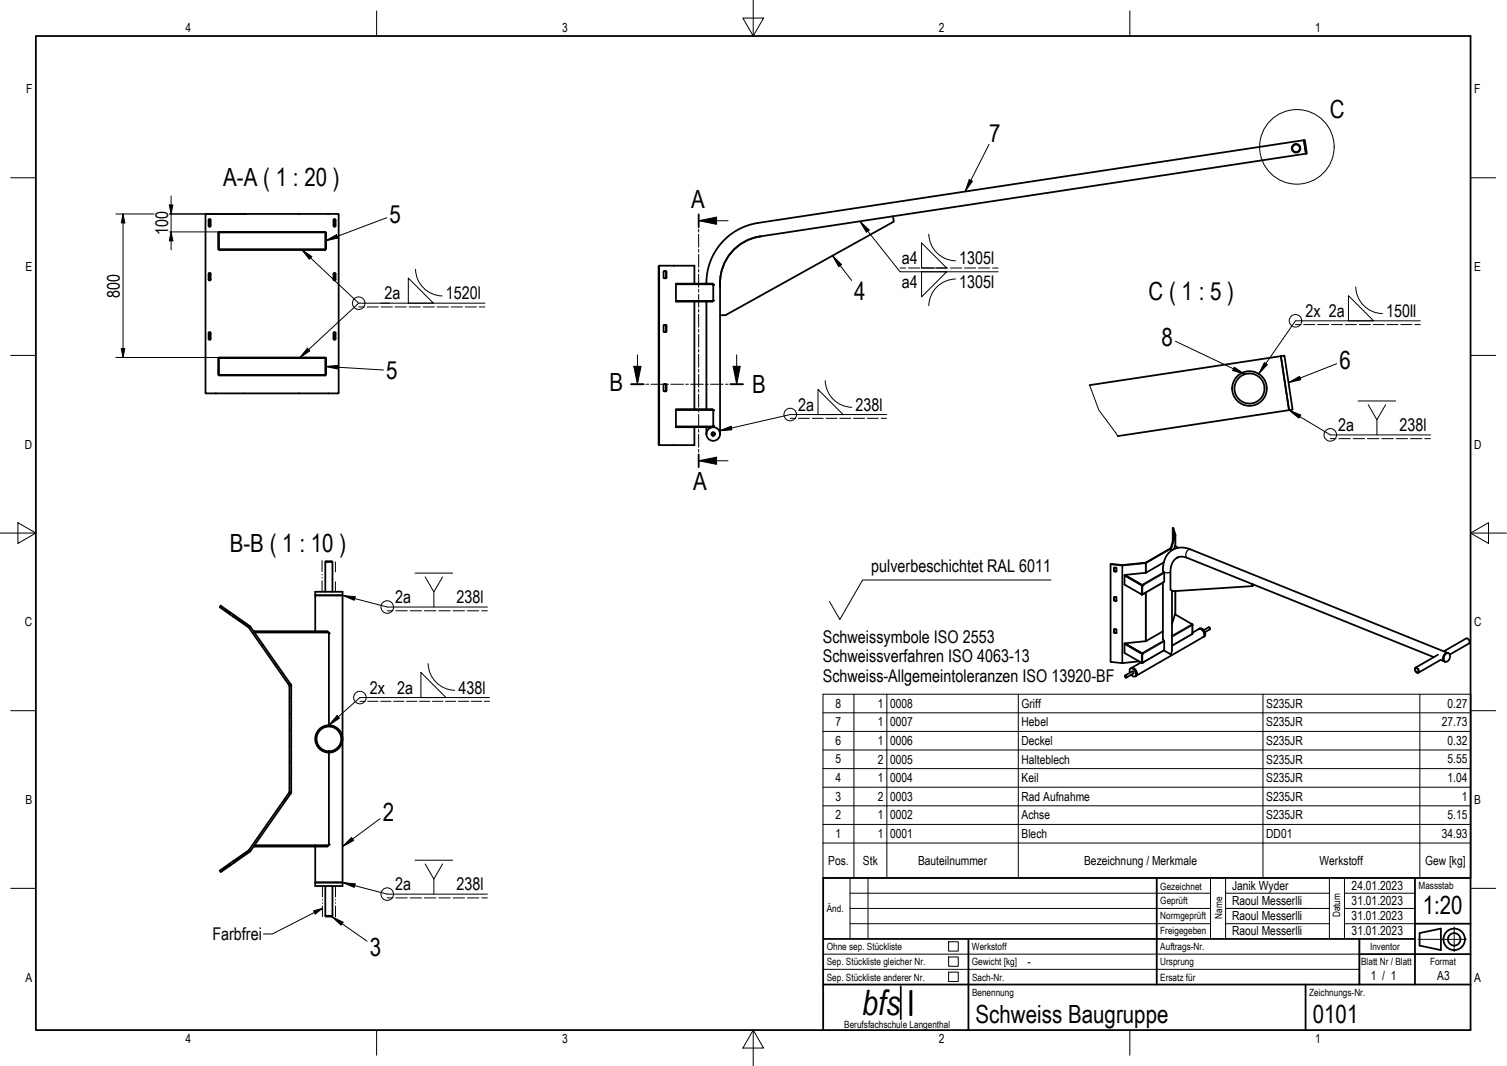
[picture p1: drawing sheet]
<svg xmlns="http://www.w3.org/2000/svg" width="420mm" height="297mm" viewBox="0 0 420 297" stroke-linecap="round" stroke-linejoin="round" font-family="sans-serif">
<!-- layer: Schraffur -->
<g fill="none" stroke="#000" stroke-width=".28">
<path d="M60.9 69.2l.1 .1M60.9 68.7l.1 .2M60.9 68.3l.1 .1M60.9 67.8l.1 .2M60.9 67.4l.1 .1M60.9 66.9l.1 .2M60.9 66.5l.1 .1M60.9 66l.1 .2M60.9 65.6l.1 .1M60.9 65.1l.1 .2M60.9 64.8h.1M61.2 69.5l.1 .1"/>
<path d="M61.2 64.6l.2 .2M61.6 69.5l.2 .1M61.7 64.6l.1 .2M62.1 69.5l.1 .1M62.1 64.6l.2 .2M62.5 69.5l.2 .1M62.6 64.6l.1 .2M62.9 69.5l.2 .1M63 64.6l.2 .2M63.4 69.5l.1 .1M63.5 64.6l.1 .2M63.8 69.5l.2 .1"/>
<path d="M63.9 64.6l.2 .2M64.3 69.5l.1 .1M64.4 64.6l.1 .2M64.7 69.5l.2 .1M64.8 64.6l.2 .2M65.2 69.5l.1 .1M65.3 64.6l.1 .2M65.6 69.5l.2 .1M65.7 64.6l.2 .2M66.1 69.5l.1 .1M66.2 64.6l.1 .2M66.5 69.5l.2 .1"/>
<path d="M66.6 64.6l.2 .2M67 69.5l.1 .1M67.1 64.6l.1 .2M67.4 69.5l.2 .1M67.5 64.6l.2 .2M67.9 69.5l.1 .1M68 64.6l.1 .2M68.3 69.5l.2 .1M68.4 64.6l.2 .2M68.8 69.5l.1 .1M68.9 64.6l.1 .2M69.2 69.5l.2 .1"/>
<path d="M69.3 64.6l.2 .2M69.7 69.5l.1 .1M69.8 64.6l.1 .2M70.1 69.5l.2 .1M70.2 64.6l.2 .2M70.6 69.5l.1 .1M70.7 64.6l.1 .2M71 69.5l.2 .1M71.1 64.6l.2 .2M71.5 69.5l.1 .1M71.6 64.6l.1 .2M71.9 69.5l.2 .1"/>
<path d="M72 64.6l.2 .2M72.4 69.5l.1 .1M72.5 64.6l.1 .2M72.8 69.5l.2 .1M72.9 64.6l.2 .2M73.3 69.5l.1 .1M73.4 64.6l.1 .2M73.7 69.5l.2 .1M73.8 64.6l.2 .2M74.2 69.5l.1 .1M74.3 64.6l.1 .2M74.6 69.5l.2 .1"/>
<path d="M74.7 64.6l.2 .2M75.1 69.5l.1 .1M75.2 64.6l.1 .2M75.5 69.5l.2 .1M75.6 64.6l.2 .2M76 69.5l.1 .1M76.1 64.6l.1 .2M76.4 69.5l.2 .1M76.5 64.6l.2 .2M76.9 69.5l.1 .1M77 64.6l.1 .2M77.3 69.5l.2 .1"/>
<path d="M77.4 64.6l.2 .2M77.8 69.5l.1 .1M77.9 64.6l.1 .2M78.2 69.5l.2 .1M78.3 64.6l.2 .2M78.7 69.5l.1 .1M78.8 64.6l.1 .2M79.1 69.5l.2 .1M79.2 64.6l.2 .2M79.6 69.5l.1 .1M79.7 64.6l.1 .2M80 69.5l.2 .1"/>
<path d="M80.1 64.6l.2 .2M80.5 69.5l.1 .1M80.5 64.6l.2 .2M80.9 69.5l.2 .1M81 64.6l.2 .2M81.4 69.5l.1 .1M81.4 64.6l.2 .2M81.8 69.5l.2 .1M81.9 64.6l.1 .2M82.3 69.5l.1 .1M82.3 64.6l.2 .2M82.7 69.5l.2 .1"/>
<path d="M82.8 64.6l.1 .2M83.2 69.5l.1 .1M83.2 64.6l.2 .2M83.6 69.5l.2 .1M83.7 64.6l.1 .2M84.1 69.5l.1 .1M84.1 64.6l.2 .2M84.5 69.5l.2 .1M84.6 64.6l.1 .2M85 69.5l.1 .1M85 64.6l.2 .2M85.4 69.5l.2 .1"/>
<path d="M85.5 64.6l.1 .2M85.9 69.5l.1 .1M85.9 64.6l.2 .2M86.3 69.5l.1 .1M86.4 64.6l.1 .2M86.7 69.5l.2 .1M86.8 64.6l.2 .2M87.2 69.5l.1 .1M87.3 64.6l.1 .2M87.6 69.5l.2 .1M87.7 64.6l.2 .2M88.1 69.5l.1 .1"/>
<path d="M88.2 64.6l.1 .2M88.5 69.5l.2 .1M88.6 64.6l.2 .2M89 69.5l.1 .1M89.1 64.6l.1 .2M89.4 69.5l.2 .1M89.5 64.6l.2 .2M89.9 69.5l.1 .1M90 64.6l.1 .2M90.3 69.5l.2 .1M90.4 64.6l.2 .2M90.7 69.4l.1 .1"/>
<path d="M90.7 68.9l.2 .2M90.7 68.5l.2 .1M90.7 68l.2 .2M90.7 67.6l.2 .1M90.7 67.1l.2 .2M90.7 66.7l.2 .1M90.7 66.2l.2 .2M90.7 65.8l.2 .1M90.7 65.3l.2 .2M90.7 64.9l.2 .1M65.3 99.6l-.1 .2M69.8 99.6l-.1 .2"/>
<path d="M74.3 99.6l-.1 .2M78.8 99.6l-.1 .2M83.3 99.6l-.1 .2M87.8 99.6l-.2 .2M61 104l-.1 .1M65 104.5l-.2 .1M69.5 104.5l-.2 .1M74 104.5l-.2 .1M78.5 104.5l-.2 .1M82.9 104.5l-.1 .1M87.4 104.5l-.1 .1M90.9 101l-.2 .2"/>
<path d="M61.7 168.9l-.4 .3M66.9 172.6l-.3 .3M69.6 174.4l-.4 .4M71.5 177l-.4 .4M73.3 179.7l-.3 .3M75.2 182.3l-.4 .4M77 184.9l-.3 .4M78.9 187.6l-.4 .3M80.7 190.2l-.3 .4M81.2 198.7l-.5 .5M81.2 194.2l-.5 .5M81.2 216.7l-.5 .5"/>
<path d="M81.2 212.2l-.5 .5M81.2 207.7l-.5 .5M81.2 203.2l-.5 .5M87.9 205.4l.4 .4M88 206.4l.4 .4M88.1 204.7l.3 .3M88.4 207.7l1.5 1.5M88.4 204.1l.2 .3M88.7 203.6l.3 .2M89.2 203.1l.2 .2M89.7 202.7l.3 .3M90.3 202.4l.2 .3"/>
<path d="M90.8 209.2l.4 .4M91 202.2l.3 .3M91.8 209.3l.3 .3M91.8 202.1l.4 .4M92.6 209.2l.3 .3M92.9 202.4l.8 .8M93.2 208.9l.3 .3M93.8 208.6l.3 .3M94.2 208.1l.3 .3M94.3 203.7l1 1M94.6 207.7l.3 .2M94.9 207l.3 .3"/>
<path d="M95.1 206.3l.3 .3M95.1 205.4l.4 .4M70 236.8l-.7 .8M80.5 221.8l-2 2.1"/>
</g>
<!-- layer: Sichtbar -->
<g fill="none" stroke="#000" stroke-width=".5">
<path d="M363.5 39.1l.3-.1 .6 3.8h-.3zM57.4 59.6h36.9v50h-36.9zM364.1 42.8l-.6-3.7-152.2 23a16.9 16.9 0 0 0-14.3 16.9M364.1 42.8l-115.1 17.5M58.2 61.2l.4-.1 .1 .2-.1 1.8-.4-.2zM58.2 76.1l.5 .2-.1 1.8-.4-.2zM58.5 61.1l-.1 .3 .1 1.7M58.5 76.1l-.1 .3 .1 1.7M60.9 64.8h.1v4.7h-.1zM61 69.5h29.7v.1h-29.7zM61 64.6h29.7v.2h-29.7zM90.7 64.8h.2v4.7h-.2z"/>
<path d="M93.1 76.1l.5 .2-.2 1.8-.4-.2zM93.1 61.2l.4-.1 .1 .2-.1 1.8-.5-.2zM93.2 76.1l.2 .3-.2 1.7M93.2 61.1l.2 .3-.2 1.7M184 74l-.2 .3v49.5l.2 .2M185.1 75.6l.5-.1 .2 .2-.1 1.8-.7-.1zM185.5 75.5l.2 .3v1.6l-.2 .1M188.5 79.2v4.8h10.1l.3-.3M188.5 79.2v-.2h10.1l.3 .3M188.5 79.2h10.1M193.6 79v-5l-9.9 .2v49.7l9.9 .1v-5M193.6 79.2h.1"/>
<path d="M197 79.2h.1M198.6 79.2l.3 .1M198.6 79.2h.1M198.9 79.3v4.4M200.8 78.8v1.2M249 60.3l-37.1 5.6a13.1 13.1 0 0 0-11.1 12.9M249 60.3l.2 1.3M249.2 61.6l-.2 .2-46.7 26h-1.5v-9M58.2 92.7l.5 .1-.1 1.8-.4-.2zM58.5 92.6l-.1 .3 .1 1.7M60.9 99.8h.1v4.7h-.1zM61 99.6h29.7v.2h-29.7z"/>
<path d="M90.7 99.8h.2v4.7h-.2zM93.1 92.7l.5 .1-.1 1.8-.5-.2zM93.2 92.6l.2 .3-.2 1.7M185.1 90.6l.5-.1 .2 .2-.1 1.8-.7-.1zM185.5 90.5l.2 .3v1.6l-.2 .1M193.6 84v30M197 84v30M198.9 83.7l-.3 .2h-10.1M200.8 87.8v33.1M357.1 99.2l1-.1 2.3 15-1 .2zM61 104.5h29.7v.1h-29.7zM185.1 107.1l.5-.1 .2 .2-.1 1.8-.7-.1z"/>
<path d="M185.5 107l.2 .3v1.6l-.2 .1M188.5 114.2v-.2h10.1l.3 .3M188.5 114.2v4.8h10.1l.3-.3M188.5 118.9h10.1M188.5 114.2h10.1M193.6 114.2h.1M193.6 118.9h.1M197 114.2h.1M197 118.9h.1M197 119v1.9M198.6 114.2l.3 .1M198.6 114.2h.1"/>
<path d="M198.6 118.9h.1M198.9 118.7l-.3 .2M198.9 114.3v4.4M303.8 107.3l53.3-8.1 2.3 15.1-47.8 7.2M90.7 156.6l.2-.2h1.6l.2 .2zM90.7 156.6v8.3M92.7 156.6v8.3M310.6 158.2l.7 .1-.1 .9h-.6zM310.6 158.2l.1 .9h.6M324.5 156.7l-5 2.9-5.9 .6-.1 2.7 4.8 2.7M327 147.2h.2l.5 1.8-1.2 3.8-7 4.1-6.5 .7-3.4-.3v27l.2 .2a19.4 19.4 0 0 0 7.8-.2M327 147.2v3.7"/>
<path d="M327 147.2l.5 1.8M327.1 148.6l.1 1.3zM327.5 149l-1.1 3.8-7 4-6.5 .7-3.1-.4-.2 .2M327.5 149h.1M327.7 149v3.2M328.2 155.4l1.4-.3 1.4 .4 68.7 27.6M328.5 152.7l-.9-.6-.3 .9M328.5 155.3a4.1 4.1 0 0 0-2.2 4.1v4.9l.7 .4 22.1-1.4v-.6M61.5 168.8l2.7 1.8-.3 .4-2.7-1.8zM63.9 171l1.2 .9M64.2 170.6l1.2 .9M87.9 175.9v-11h7.6v82h-7.6v-1h7.6h-7.6v-10"/>
<path d="M87.9 165.9h7.6M87.9 176.2h.1M91.1 176.2l.6 .3M91.1 176.2h-20.2v-.3h20.2l.4 .2 .2 .4M91.1 176.2h.1M91.7 176.5v25.6M310.6 166.4h.7l-.1 1-.6-.1zM310.6 175.4h.7l-.1 1-.6-.1zM310.6 166.4l.1 .9h.6M310.6 175.3l.1 .9 .6 .1M313.5 179.4l5.1 2.8M313.5 160.3l5.1 2.9"/>
<path d="M313.6 179.3l5 2.9M313.6 160.2l5 3M313.6 179.3l4.9 2.9M313.6 160.3l4.9 2.8M317.4 162.5h.1M318.3 165.6h.3zM318.5 165.7l6.1-3.6v-2.5a1.39 1.39 0 0 1-.3-1.7l.3-1.7 .8-1.6a5.2 5.2 0 0 1 6.6-1.5l71.7 28.9M318.5 163.1h.1M318.5 163.1l.1 .1M324.2 175.9l-4.7 2.8-5.9 .6-.1 2.6 4.8 2.8M324.2 162.4v15.6l.4 .7v2.5M326.8 173.9l.8-2.7 4.8 2.8v.2"/>
<path d="M326.8 164.6l-.1 16.8-.3 .9-1.9-1.1M327.7 164.7v6.5M332.3 173.9l.1 .3M332.4 176.6l-5.6 3.3M332.4 174.2h.1M332.4 176.6h.1M332.5 174.1l-.1 2.5M334.3 175.3a1.46 1.46 0 0 1 1.2 2.2M334.3 175.3a1.37 1.37 0 0 1 1.7 1.5l-.5 .7M334.3 175.3l-1.8 1M335.5 177.5l-18.8 10.8M335.6 175.6l1.3-.8 .4 .2v.4l-1.4 .8"/>
<path d="M337.1 174.8l.2 .4M349.2 162.8l-.1 .5M81 190.6l.2 .6M81 190.6l-11.2-15.9-4.4-3.2-.3 .4 4.3 3 11.3 16.3v29.5l-11.3 16.1-4.3 3.1 .3 .4 4.4-3.2 11.2-15.9M81 190.6l.2 .4v29.8l-.2 .4M313.6 188.4a.24 .24 0 0 1 .4 0 .24 .24 0 0 1-.2 .4M313.6 188.4h.1M313.7 188.2l2-1.1 .3 .2v.4l-2 1.1M315 187.4a.74 .74 0 0 1 .2-1.1 .74 .74 0 0 1 1.1 .5 .99 .99 0 0 1 .5 .9 .99 .99 0 0 1-.6 .8l-.8-.5M315.4 186.1a1.47 1.47 0 0 1 1.3 2.2M315.4 186.1l-.2 .2M316.7 188.3l-.2 .2"/>
<path d="M317.4 181.5h.1M318.1 184.6l-2.7 1.5M318.3 184.7l.3-.1zM318.5 182.2h.1M318.6 182.2h.1M324.6 181.2l-6.1 3.5M394.6 186.1a.82 .82 0 0 1 .8 .4 .82 .82 0 0 1-.1 1 1.03 1.03 0 0 1-.7-1.4zM394.6 186.2a.69 .69 0 0 1 .8 .4 .69 .69 0 0 1-.2 .8 .9 .9 0 0 1-.6-1.2zM400.9 182.4l-6.3 3.7M401.6 183.9l1.2 .4M401.7 183.8l-6.3 3.7M402.5 181.5l6.3-3.6a.93 .93 0 0 1 .8 1.4l-5.4 3.1"/>
<path d="M402.8 184.3l.1 .1M403 182.3a.8 .8 0 0 1 1.1-.1 .8 .8 0 0 1 .1 1.1 .92 .92 0 0 1-.6 1 .92 .92 0 0 1-1.1-.3v-.9zM403.7 182a1.38 1.38 0 0 0-1.2 .8 1.38 1.38 0 0 0 .3 1.5M403.7 182h.1M91.7 209.7v25.6M65.1 239.9l-1.2 .8M81.2 220.6l-.2 .6M87.9 235.6h.1M91.2 235.6h-.1M91.7 235.3l-.6 .3M91.7 235.3l-.2 .4-.4 .2h-20.2v-.3h20.2M61.2 242.6l2.7-1.9 .3 .4-2.7 1.9z"/>
<path d="M65.4 240.3l-1.2 .8M90.7 255.2h2l-.2 .2h-1.6zM90.7 246.9v8.3M92.7 246.9v8.3"/>
<circle cx="361.4" cy="41.3" r="1.05"/>
<circle cx="361.4" cy="41.3" r="1.21"/>
<circle cx="348.4" cy="108.3" r="4.2"/>
<circle cx="348.4" cy="108.3" r="4.8"/>
<circle cx="198.9" cy="120.9" r=".4"/>
<circle cx="198.9" cy="120.9" r=".5"/>
<circle cx="198.9" cy="120.9" r="1.9"/>
<circle cx="313.8" cy="188.5" r=".22"/>
<circle cx="91.7" cy="205.9" r="3.8"/>
<circle cx="91.7" cy="205.9" r="3.4"/>
</g>
<g fill="#000">
<circle cx="198.9" cy="79.3" r=".25"/>
<circle cx="211.9" cy="65.9" r=".25"/>
<circle cx="193.6" cy="83.9" r=".25"/>
<circle cx="197" cy="83.9" r=".25"/>
<circle cx="198.9" cy="83.7" r=".25"/>
<circle cx="198.9" cy="118.7" r=".25"/>
<circle cx="198.9" cy="114.3" r=".25"/>
<circle cx="91.7" cy="176.5" r=".25"/>
<circle cx="318.6" cy="163.2" r=".25"/>
<circle cx="318.6" cy="165.6" r=".25"/>
<circle cx="318.6" cy="184.6" r=".25"/>
<circle cx="91.7" cy="235.3" r=".25"/>
</g>
<!-- layer: Bruchlinie -->
<path d="M303.8 107.3l2.6 7 5.2 7.2" fill="none" stroke="#000" stroke-width=".28"/>
<!-- layer: Sichtbar schmal -->
<g fill="none" stroke="#000" stroke-width=".35">
<path d="M309.8 157.1v.1M310.6 158.2v.1M310.6 159v.1M310.8 159.1v.1M311.1 159.2v.1M312.9 157.5v27.3M312.9 157.5l.1 27.3M319.3 156.8l.1 2.8M319.4 156.8l.2 2.8M324.2 158.9a1.47 1.47 0 0 0 2.1 .5M324.5 159.4l-6.2 3.6v2.6M324.6 159.7l-6 3.5v2.4l6-3.5"/>
<path d="M326.4 152.8l.1 .7M326.4 152.7h.2v.7M327.2 147.2h-.2M327.2 148.6l-.1 .1M327.3 149.5h-.2M327.3 149.7h-.1M327.3 149.9h-.1M327.5 149h.1M327.5 149h.2v3.2M327.7 149h-.2M332 153.1a1.38 1.38 0 0 0-1.3 .9 1.38 1.38 0 0 0 .3 1.5M310.6 166.4h.1"/>
<path d="M310.6 175.4h.1M310.6 167.2v.1M310.6 176.1v.1M310.8 167.3v.1M310.8 176.3v.1M311.1 167.3v.1M311.1 176.3v.1M318.3 165.7h.1M319.4 165.1v13.6M319.6 165v13.6M324.5 178.5l-6.2 3.5v2.7M324.6 178.7l-6 3.5v2.4l6-3.5"/>
<path d="M326.8 177.5l5.6-3.3v2.4l-5.6 3.3M327.7 164.7v6.5M332.3 173.9l-5.5 3.3M332.4 174h.1M349.3 163.2h-.2M318.3 184.7h.1"/>
</g>
<!-- layer: Schraffur -->
<path d="M253.7 276.1h.5v6.8h-.5z" fill-rule="evenodd" fill="#000"/>
<!-- layer: Schnittlinie -->
<g fill="none" stroke="#000" stroke-width=".28">
<path d="M194.8 59.7v3.6M194.8 61.5l5-1v2zM194.8 63.9v.8M194.8 65.3v3.6M194.8 69.5v.7M194.8 70.9v3.5M194.8 75.1v.7M194.8 76.4v3.6M194.8 61.5h8.2M177.7 98.9v8.2M194.8 80.6v.8M194.8 82v3.6"/>
<path d="M194.8 86.2v.8M194.8 87.6v3.6M194.8 91.8v.7M194.8 93.2v3.5M194.8 97.4v.7M194.8 98.7v3.6M205.4 98.9v8.2M176 107.1h3.5M176.7 102.1h2l-1 5zM180.1 107.1h.8M181.5 107.1h3.5M185.6 107.1h.8"/>
<path d="M187 107.1h3.6M191.2 107.1h.7M192.6 107.1h3.5M194.8 102.9v.8M194.8 104.3v3.6M194.8 108.5v.8M194.8 109.9v3.6M194.8 114.1v.7M194.8 115.5v3.5M194.8 119.7v.7M196.7 107.1h.8M198.1 107.1h3.5"/>
<path d="M202.2 107.1h.8M203.6 107.1h3.6M204.4 102.1h2l-1 5zM194.8 128.4l5-1v2zM194.8 121v3.6M194.8 125.2v.8M194.8 126.6v3.6M194.8 128.4h8.2"/>
</g>
<path d="M194.8 59.7v3.6M176 107.1h3.5M203.6 107.1h3.6M194.8 126.6v3.6" fill="none" stroke="#000" stroke-width=".5"/>
<g fill="#000">
<path d="M194.8 61.5l5-1v2z" fill-rule="evenodd"/>
<path d="M176.7 102.1h2l-1 5z" fill-rule="evenodd"/>
<path d="M204.4 102.1h2l-1 5z" fill-rule="evenodd"/>
<path d="M194.8 128.4l5-1v2z" fill-rule="evenodd"/>
</g>
<!-- layer: Detailumgrenzung -->
<circle cx="361.6" cy="40.9" r="10.4" fill="none" stroke="#000" stroke-width=".28"/>
<!-- layer: Symbol -->
<g fill="none" stroke="#000" stroke-width=".28">
<path d="M270.2 50l.9 .5-2 2.9zM275.8 40.2l-6.7 13.2M84 69.5l2.9 2-.7 .7zM84 69.5l16 15M90.7 67.1l3.1-1.7 .4 1zM107.8 60.7l-17.1 6.4M113.8 77.5l7 7h-7zM115.9 75a7.6 7.6 0 0 0 7.4 7.5M232.1 71.2l2.5 2.5-.8 .6zM232.1 71.2l5.3 7M239.8 61.7l2.5 2.4-.8 .6zM239.8 61.7l11.1 14h27.4"/>
<path d="M250.9 74.7h1.6M253.3 74.7h3.1M256.9 67.7l7 7h-7zM256.9 75.7h7l-7 7zM257.2 74.7h3.1M259 65.2a7.6 7.6 0 0 0 7.4 7.5M261.1 74.7h3.1M265 74.7h3.1M266.4 77.7a7.6 7.6 0 0 0-7.4 7.5M268.9 74.7h3.1M272.8 74.7h3.1M276.7 74.7h1.6"/>
<path d="M378 80a7.6 7.6 0 0 0 7.4 7.4M85.7 97l.7 .8-2.9 2zM100 85.5h1.6M102.4 85.5h3.1M106.2 84.5h29M106.3 85.5h3.1M108.7 84.5h-8.7l-16.5 15.3M110.2 85.5h3.1M114.1 85.5h3.1M118 85.5h3.1M121.9 85.5h3.1M125.8 85.5h3.1"/>
<path d="M129.7 85.5h3.1M133.6 85.5h1.6M327.7 95.1l19.4 9.2M361.2 90.4h1.5M363.5 90.4h3.1M367.4 90.4h3.1M371.2 90.4h3.1M375.1 90.4h3.1M376 82.4l7 7h-7zM379 90.4h3.1M382.8 90.4h3.1M386.7 90.4h3.1"/>
<path d="M390.6 90.4h3.1M394.4 90.4h1.6M396 89.4h-34.8l-10.3 14.8M90.7 102.1l3.5-.3v1zM90.7 102.1l16.2 1M220.3 116.6h1.6M222.6 116.6h3.1M226.5 116.6h3M228.1 108.5l7 7h-7zM230.1 106.1a7.6 7.6 0 0 0 7.4 7.4M230.3 116.6h3.1M234.1 116.6h3.1"/>
<path d="M238 116.6h3M241.8 116.6h3.1M245.6 116.6h1.6M247.2 115.5h-26.9l-19.8 4.6M344.1 102.3l3 2-3.4-1.1zM352.5 101l.8 .6-2.4 2.6zM359.2 106.6l3.1-1.7 .4 .9zM359.4 114.3l3.3 1.4-.6 .8zM359.4 114.3l11.5 6.9h27.9M372.7 101.3l-13.5 5.3M378.6 111.7h10.5M381.5 112.8l2.4 4.2"/>
<path d="M386.3 112.8l-2.4 4.2v4.2M200.5 120.1l3.3-1.3 .3 1zM370.9 122.2h1.6M373.3 122.2h3.2M377.3 122.2h3.2M381.3 122.2h3.2M385.3 122.2h3.1M389.2 122.2h3.2M393.2 122.2h3.2M397.2 122.2h1.6M115.7 159.7h10.5M95.5 165.9l3.5 .4-.2 1z"/>
<path d="M95.5 165.9l12.5 3.2h27.9M108 170.2h1.6M110.4 170.2h3.1M114.3 170.2h3.2M118.3 170.2h3.2M118.5 160.7l2.5 4.2M122.3 170.2h3.2M123.4 160.7l-2.4 4.2v4.2M126.3 170.2h3.2M130.3 170.2h3.2M134.3 170.2h1.6M293.1 161.6h-52.6l-6.3 11-2.9-5"/>
<path d="M94 199.4l.6 .7-2.9 2zM100.3 195.4h1.5M102.5 195.4h2.9M106.1 195.4h2.9M109.7 195.4h2.9M113.3 195.4h2.9M117 195.4h2.9M117.4 187.4l6.9 7h-6.9zM119.4 184.9a7.6 7.6 0 0 0 7.4 7.5M120.6 195.4h2.9M124.2 195.4h2.9M127.8 195.4h2.9"/>
<path d="M131.4 195.4h2.9M135 195.4h1.5M136.5 194.4h-36.2l-8.6 7.7M229.5 198.6h180.6M238.1 193.4v51.3M247.3 193.4v51.3M283.9 193.4v51.3M352.1 193.4v51.3M395.9 193.4v51.3M229.5 203.8h180.6M229.5 209h180.6M229.5 214.2h180.6"/>
<path d="M229.5 219.4h180.6M95.5 235.9l2.5-2.5 .6 .8zM106 228.1l-10.5 7.8M115.7 239.7h10.5M229.5 234.9h180.6v-41.5h-180.6v51.3h180.6v-9.8M229.5 224.5h180.6M229.5 229.7h180.6M92.5 255.4l3.2 1.6-.6 .8zM92.5 255.4l9.9 6.9M95.5 245.9l3.5 .4-.2 1zM95.5 245.9l12.5 3.2h27.9M108 250.2h1.6"/>
<path d="M110.4 250.2h3.1M114.3 250.2h3.2M118.3 250.2h3.2M118.5 240.7l2.5 4.2M122.3 250.2h3.2M123.4 240.7l-2.4 4.2v4.2M126.3 250.2h3.2M130.3 250.2h3.2M134.3 250.2h1.6"/>
<circle cx="100" cy="84.5" r="1.75"/>
<circle cx="361.2" cy="89.4" r="1.75"/>
<circle cx="220.3" cy="115.5" r="1.75"/>
<circle cx="370.9" cy="121.2" r="1.75"/>
<circle cx="108" cy="169.1" r="1.75"/>
<circle cx="100.3" cy="194.4" r="1.75"/>
<circle cx="108" cy="249.1" r="1.75"/>
</g>
<!-- layer: Text-2.5 -->
<g fill="none" stroke="#000" stroke-width=".28">
<path d="M105 3v7M207.1 5h5.8l-2.9 5zM210 0v10M315 3v7M3 49.5h7M410 49.5h7M3 99h7M410 99h7M0 148.5h10M5 145.6l5 2.9-5 2.9zM410 148.5l5-2.9v5.8zM410 148.5h10"/>
<path d="M3 198h7M410 198h7M3 247.5h7M237 244.6v17M374.8 257.4h19.7M374.8 253.1h19.7M374.8 248.9h19.7M410 247.5h7M229.5 270.1h40.5M229.5 265.9h40.5M264.5 270.9h2.7v2.6h-2.7zM264.5 262.4h2.7v2.6h-2.7z"/>
<path d="M264.5 266.7h2.7v2.6h-2.7zM322.5 270.1h56.5M105 287v7M210 287l2.9 5h-5.8zM210 287v10M315 287v7"/>
</g>
<!-- layer: Text-5 -->
<g fill="none" stroke="#000" stroke-width=".5">
<path d="M10 10h400v277h-400zM322.5 244.6v29.7M394.5 244.6v29.7M394.5 257.4h15.5M410 244.6h-180.5v42.4M229.5 261.6h165M229.5 274.3h180.5M270 261.6v25.4M364 274.3v12.7M379 265.9h31M395.8 260l5.9-1.2v5.9l-5.9-1.2z"/>
<circle cx="405.4" cy="261.7" r="2.99"/>
<circle cx="405.4" cy="261.7" r="1.74"/>
</g>
<!-- layer: Skizziergeometrie -->
<g fill="none" stroke="#000" stroke-width=".28">
<path d="M89.8 156.2v3.1M93.5 156.6v2.8M89.8 160v.2M89.8 160.9v.2M89.8 161.8v3.1M93.5 162.1v2.8M89.9 246.9v3M89.9 250.7v.1M89.9 251.6v.1M89.9 252.4v3.1M93.5 246.9v3M93.5 250.7v.1"/>
<path d="M93.5 251.6v.1M93.5 252.4v3.1M237 257.4h100.5M237 253.1h100.5M237 248.9h100.5M337.5 244.6v17M341.7 257.4h28.9M341.7 253.1h28.9M341.7 248.9h28.9M341.7 244.6v17M370.6 244.6v17M374.8 244.6v17"/>
<path d="M253.7 276.1h.5v6.8h-.5zM270 265.9h109M379 261.6v12.7"/>
</g>
<path d="M251.1 274.9v9.1M379 261.6v12.7" fill="none" stroke="#000" stroke-width=".5"/>
<!-- layer: Text-5 -->
<path d="M242 244.6v17M405.4 258.3v6.9M270 270.1h52.5M395.3 261.7h13.6" fill="none" stroke="#000" stroke-width=".28"/>
<!-- layer: Symbol -->
<g fill="#000">
<path d="M270.2 50l.9 .5-2 2.9z" fill-rule="evenodd"/>
<path d="M84 69.5l2.9 2-.7 .7z" fill-rule="evenodd"/>
<path d="M90.7 67.1l3.1-1.7 .4 1z" fill-rule="evenodd"/>
<path d="M232.1 71.2l2.5 2.5-.8 .6z" fill-rule="evenodd"/>
<path d="M239.8 61.7l2.5 2.4-.8 .6z" fill-rule="evenodd"/>
<path d="M85.7 97l.7 .8-2.9 2z" fill-rule="evenodd"/>
<path d="M90.7 102.1l3.5-.3v1z" fill-rule="evenodd"/>
<path d="M200.5 120.1l3.3-1.3 .3 1z" fill-rule="evenodd"/>
<path d="M344.1 102.3l3 2-3.4-1.1z" fill-rule="evenodd"/>
<path d="M352.5 101l.8 .6-2.4 2.6z" fill-rule="evenodd"/>
<path d="M359.2 106.6l3.1-1.7 .4 .9z" fill-rule="evenodd"/>
<path d="M359.4 114.3l3.3 1.4-.6 .8z" fill-rule="evenodd"/>
<path d="M95.5 165.9l3.5 .4-.2 1z" fill-rule="evenodd"/>
<path d="M94 199.4l.6 .7-2.9 2z" fill-rule="evenodd"/>
<path d="M95.5 235.9l2.5-2.5 .6 .8z" fill-rule="evenodd"/>
<path d="M92.5 255.4l3.2 1.6-.6 .8z" fill-rule="evenodd"/>
<path d="M95.5 245.9l3.5 .4-.2 1z" fill-rule="evenodd"/>
</g>
<path d="M32.3 59.6h10.6M34.3 59.6l.5 2.5h-1zM34.3 59.6v40M47.2 57.1h1l-.5 2.5zM47.3 59.6h21.2M47.7 54.6v15M47.3 64.6h13.7M47.7 64.6l.5 2.5h-1zM32.3 99.6h28.7M33.8 97.1h1l-.5 2.5zM87.4 253.8l2.5-.7-2 1.6zM89.9 253.1l-14 7.2h-2.5" fill="none" stroke="#000" stroke-width=".28"/>
<g fill="#000">
<path d="M47.2 57.1h1l-.5 2.5z" fill-rule="evenodd"/>
<path d="M34.3 59.6l.5 2.5h-1z" fill-rule="evenodd"/>
<path d="M47.7 64.6l.5 2.5h-1z" fill-rule="evenodd"/>
<path d="M33.8 97.1h1l-.5 2.5z" fill-rule="evenodd"/>
<path d="M87.4 253.8l2.5-.7-2 1.6z" fill-rule="evenodd"/>
</g>
<text font-size="9.8" x="240.4" y="282.8">bfs</text>
<g font-size="7">
<text x="370.8" y="33">C</text>
<text x="275.8" y="39.5">7</text>
<text x="62.3" y="51.7">A-A ( 1 : 20 )</text>
<text x="192.7" y="58">A</text>
<text x="108.6" y="62.2">5</text>
<text x="238.2" y="83.7">4</text>
<text x="320.2" y="83.6">C ( 1 : 5 )</text>
<text x="323.8" y="96.4">8</text>
<text x="107.7" y="105.7">5</text>
<text x="373.4" y="102.9">6</text>
<text x="170" y="109">B</text>
<text x="209.7" y="109.4">B</text>
<text x="193.3" y="136.5">A</text>
<text x="64.1" y="153.8">B-B ( 1 : 10 )</text>
<text x="106.7" y="228.9">2</text>
<text x="396.7" y="254.6">1:20</text>
<text x="103.1" y="266.4">3</text>
<text x="272" y="285.1">Schweiss Baugruppe</text>
<text x="366" y="285">0101</text>
</g>
<g font-size="4.9">
<text x="46.8" y="65.5" transform="rotate(-90 46.8 65.5)">100</text>
<text x="251.4" y="73.6">a4</text>
<text x="267.4" y="73.6">1305l</text>
<text x="33.4" y="83" transform="rotate(-90 33.4 83)">800</text>
<text x="107.2" y="83.4">2a</text>
<text x="124.3" y="83.4">1520l</text>
<text x="251.4" y="80.3">a4</text>
<text x="267.4" y="80.3">1305l</text>
<text x="364" y="88.3">2x 2a</text>
<text x="386.5" y="88.3">150ll</text>
<text x="222.6" y="114.4">2a</text>
<text x="238.6" y="114.4">238l</text>
<text x="373.1" y="120.1">2a</text>
<text x="390.2" y="120.1">238l</text>
<text x="242.9" y="159.5">pulverbeschichtet RAL 6011</text>
<text x="110.2" y="168">2a</text>
<text x="127.3" y="168">238l</text>
<text x="229.4" y="179.1">Schweissymbole ISO 2553</text>
<text x="229.4" y="184.6">Schweissverfahren ISO 4063-13</text>
<text x="229.4" y="190.1">Schweiss-Allgemeintoleranzen ISO 13920-BF</text>
<text x="103.1" y="193.3">2x 2a</text>
<text x="127.8" y="193.3">438l</text>
<text x="110.2" y="248">2a</text>
<text x="127.3" y="248">238l</text>
<text x="59.2" y="262">Farbfrei</text>
</g>
<g font-size="3.5">
<text x="51.7" y="9">4</text>
<text x="156.7" y="9">3</text>
<text x="261.7" y="9">2</text>
<text x="366.7" y="9">1</text>
<text x="7.2" y="26">F</text>
<text x="411" y="26">F</text>
<text x="7.1" y="75.5">E</text>
<text x="411" y="75.5">E</text>
<text x="6.9" y="125">D</text>
<text x="411" y="125">D</text>
<text x="6.9" y="174.6">C</text>
<text x="411" y="174.6">C</text>
<text x="233" y="197.2">8</text>
<text x="244.8" y="197.2">1</text>
<text x="248.2" y="197.2">0008</text>
<text x="284.8" y="197.2">Griff</text>
<text x="353" y="197.2">S235JR</text>
<text x="403.6" y="197.2">0.27</text>
<text x="233" y="202.4">7</text>
<text x="244.8" y="202.4">1</text>
<text x="248.2" y="202.4">0007</text>
<text x="284.8" y="202.4">Hebel</text>
<text x="353" y="202.4">S235JR</text>
<text x="402" y="202.4">27.73</text>
<text x="233" y="207.6">6</text>
<text x="244.8" y="207.6">1</text>
<text x="248.2" y="207.6">0006</text>
<text x="284.8" y="207.6">Deckel</text>
<text x="353" y="207.6">S235JR</text>
<text x="403.6" y="207.6">0.32</text>
<text x="233" y="212.7">5</text>
<text x="244.8" y="212.8">2</text>
<text x="248.2" y="212.8">0005</text>
<text x="284.8" y="212.8">Halteblech</text>
<text x="353" y="212.8">S235JR</text>
<text x="403.6" y="212.7">5.55</text>
<text x="233" y="217.9">4</text>
<text x="244.8" y="217.9">1</text>
<text x="248.2" y="217.9">0004</text>
<text x="284.8" y="217.9">Keil</text>
<text x="353" y="218">S235JR</text>
<text x="403.6" y="217.9">1.04</text>
<text x="7.1" y="224">B</text>
<text x="233" y="223.1">3</text>
<text x="244.8" y="223.1">2</text>
<text x="248.2" y="223.1">0003</text>
<text x="284.8" y="223.1">Rad Aufnahme</text>
<text x="353" y="223.2">S235JR</text>
<text x="407.6" y="223.1">1</text>
<text x="411" y="224">B</text>
<text x="233" y="228.3">2</text>
<text x="233" y="233.5">1</text>
<text x="244.8" y="228.3">1</text>
<text x="244.8" y="233.5">1</text>
<text x="248.2" y="228.3">0002</text>
<text x="248.2" y="233.5">0001</text>
<text x="284.8" y="228.3">Achse</text>
<text x="284.8" y="233.5">Blech</text>
<text x="353" y="228.3">S235JR</text>
<text x="353" y="233.5">DD01</text>
<text x="402" y="233.5">34.93</text>
<text x="403.6" y="228.3">5.15</text>
<text x="230.9" y="241">Pos.</text>
<text x="240.6" y="241.1">Stk</text>
<text x="256" y="241">Bauteilnummer</text>
<text x="302.3" y="241">Bezeichnung / Merkmale</text>
<text x="367.9" y="241">Werkstoff</text>
<text x="397.3" y="241.1">Gew [kg]</text>
<text x="343.5" y="247.9">Janik Wyder</text>
<text x="376.8" y="247.9">24.01.2023</text>
<text x="343.5" y="252.1">Raoul Messerlli</text>
<text x="343.5" y="256.4">Raoul Messerlli</text>
<text x="376.8" y="252.1">31.01.2023</text>
<text x="376.8" y="256.4">31.01.2023</text>
<text x="343.5" y="260.6">Raoul Messerlli</text>
<text x="376.8" y="260.6">31.01.2023</text>
<text x="286.5" y="269.1">-</text>
<text x="7.1" y="273.5">A</text>
<text x="382.2" y="273.1">1 / 1</text>
<text x="400.7" y="273.2">A3</text>
<text x="411" y="273.5">A</text>
<text x="51.7" y="290.5">4</text>
<text x="156.7" y="290.5">3</text>
<text x="261.7" y="290.5">2</text>
<text x="366.7" y="290.5">1</text>
</g>
<g font-size="2.8">
<text x="323.5" y="247.9">Gezeichnet</text>
<text x="323.5" y="251.9">Geprüft</text>
<text x="395.5" y="247.7">Massstab</text>
<text x="230.5" y="254.1">Änd.</text>
<text x="323.5" y="256.1">Normgeprüft</text>
<text x="340.8" y="256" transform="rotate(-90 340.8 256)">Name</text>
<text x="373.6" y="255.6" transform="rotate(-90 373.6 255.6)">Datum</text>
<text x="323.5" y="260.3">Freigegeben</text>
<text x="230.5" y="269">Sep. Stückliste gleicher Nr.</text>
<text x="230.5" y="264.8">Ohne sep. Stückliste</text>
<text x="271" y="268.9">Gewicht [kg]</text>
<text x="271" y="264.7">Werkstoff</text>
<text x="323.5" y="268.8">Ursprung</text>
<text x="323.5" y="264.6">Auftrags-Nr.</text>
<text x="379.5" y="269">Blatt Nr / Blatt</text>
<text x="382" y="264.7">Inventor</text>
<text x="398.7" y="269">Format</text>
<text x="230.5" y="273.2">Sep. Stückliste anderer Nr.</text>
<text x="271" y="273.3">Sach-Nr.</text>
<text x="323.5" y="273.3">Ersatz für</text>
<text x="271" y="277.4">Benennung</text>
<text x="365" y="277.4">Zeichnungs-Nr.</text>
<text x="235.4" y="286.4">Berufsfachschule Langenthal</text>
</g>
</svg>
